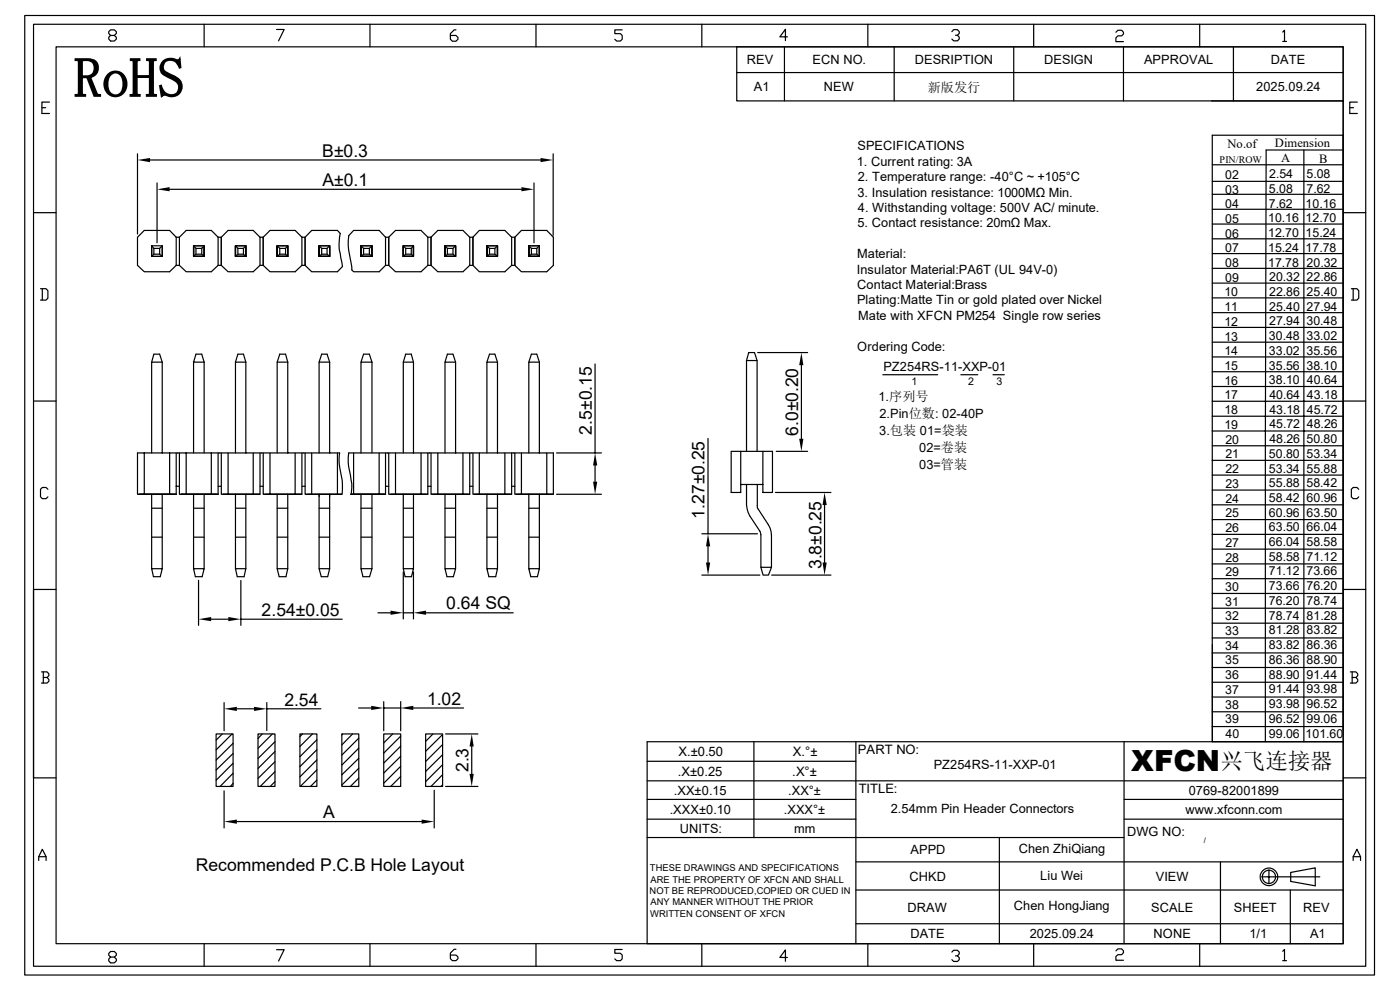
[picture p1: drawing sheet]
<svg xmlns="http://www.w3.org/2000/svg" width="297mm" height="210mm" viewBox="0 0 297 210" stroke-linecap="round" stroke-linejoin="round" font-family="sans-serif">
<g fill="none" stroke="#000" stroke-width=".25">
<path d="M5.2 3.3h286.4v203.5h-286.4zM7.1 5.1h282.6v199.9h-282.6zM11.9 9.9h273v190.3h-273zM23.5 7.5l-.4-.4v-.4l.4-.4h.8l.4 .4v.4l-.4 .4h-.8l-.4 .4v.4l.4 .4h.8l.4-.4v-.4l-.4-.4M43.3 5.1v4.8M58.7 6.2h1.6l-1.2 2.5M78.5 5.1v4.8M96.7 6.3h-.3l-.9 .8v1.2l.5 .4h.7l.5-.4v-.4l-.5-.4h-1.2M113.7 5.1v4.8M132 6.3h-1.6v.8h1.2l.4 .4v.8l-.4 .4h-.8l-.4-.4M148.9 5.1v4.8M156.3 9.9h128.6v11.5h-128.6z"/>
<path d="M156.3 15.4h128.6M166.4 9.9v11.5M167 7.8h-1.6l1.2-1.6v2.4M184.1 5.1v4.8M189.7 9.9v11.5M201.9 6.7l.4-.4h.8l.4 .4v.4l-.4 .4h-.4M203.1 7.5l.4 .4v.4l-.4 .4h-.8l-.4-.4M215.1 9.9v11.5M219.3 5.1v4.8M236.7 6.8l.5-.4h.8l.3 .4v.4l-.3 .4h-.8l-.5 .4v.8h1.6M238.3 9.9v11.5M254.5 5.1v4.8"/>
<path d="M261.7 9.9v11.5M272.1 6.8l.4-.4v2.4M272.1 8.8h.8M8.9 22.8h.8M10.5 21.7h-1.6v2.4h1.6M29.2 32.6v17M31.8 33.9h82.9M33.3 38.8v12.7M113.3 38.8v12.7M117.3 32.6v17.3M257 21.4h27.9v133.5M257.2 28.7h27.7v128.6h-27.7z"/>
<path d="M257.2 38.5h27.7M257.2 35h27.7M276.6 31.8v125.5M284.9 31.8h-16.3l-.2 62.8M286.3 22.8h.8M288 21.7h-1.7v2.4h1.7M7.1 45.1h4.8M32.2 54.4h2.2M32.6 52.7h1.3l.5-.6v2.3h-2.2l.4-.5zM32.6 52.7l-.4-.6v2.3v-2.3h2.2v2.3l-.5-.5v-1.2M32.6 53.9h1.3M36 40.2h74.6"/>
<path d="M37.4 50.3l-1.4-1.4h-5.4l-1.4 1.4v6l1.4 1.3h5.4l1.4-1.3M37.4 50.3h.7v6M37.4 50.3v6M37.4 56.3h.7M38.1 56.3l1.4 1.3h5.3l1.5-1.3M38.1 50.3l1.4-1.4h5.3l1.5 1.4M41.1 52.1h2.2v2.3h-2.2v-2.3v2.3M41.1 54.4v-2.3v2.3h2.2M41.1 52.1h2.2v2.3h-2.2M41.1 52.1l.5 .6M41.1 54.4h2.2M41.6 53.9h1.2"/>
<path d="M42.8 52.7h-1.2v1.2l-.5 .5M43.3 52.1v2.3l-.5-.5v-1.2M43.3 52.1v2.3M43.3 52.1l-.5 .6M46.3 50.3h.6v6M46.3 50.3v6M46.3 56.3h.6M46.9 56.3l1.5 1.3h5.3l1.5-1.3M50 52.1v2.3v-2.3h2.2v2.3h-2.2h2.2M50 52.1v2.3v-2.3h2.2v2.3l-.6-.5v-1.2M50 52.1l.5 .6M50.5 52.7h1.1l.6-.6v2.3h-2.2l.5-.5z"/>
<path d="M50.5 53.9h1.1M55.2 50.3h.6v6M55.2 50.3l-1.5-1.4h-5.3l-1.5 1.4v6M55.2 56.3h.6M55.2 50.3v6M55.8 56.3l1.5 1.3h5.3l1.5-1.3M58.8 52.1v2.3v-2.3h2.2v2.3h-2.2h2.2M58.8 52.1v2.3v-2.3h2.2v2.3l-.4-.5v-1.2M58.8 52.1l.6 .6M59.4 52.7h1.2l.4-.6v2.3h-2.2l.6-.5zM59.4 53.9h1.2M64.1 50.3h.6v6"/>
<path d="M64.1 50.3l-1.5-1.4h-5.3l-1.5 1.4v6M64.1 56.3h.6M64.1 50.3v6M66.1 48.9h5.5l.6 .6-.1 .7a11.8 11.8 0 0 0 .4 5.4l.1 .9-1 1.1h-5.5l-1.4-1.3v-6zM67.7 52.1v2.3v-2.3h2.2v2.3h-2.2h2.2M67.7 52.1v2.3v-2.3h2.2v2.3l-.5-.5v-1.2M67.7 52.1l.5 .6M68.2 52.7h1.2l.5-.6v2.3h-2.2l.5-.5zM68.2 53.9h1.2M76.6 52.1v2.3v-2.3h2.3v2.3h-2.3h2.3M76.6 52.1v2.3v-2.3h2.3v2.3l-.5-.5v-1.2M76.6 52.1l.5 .6"/>
<path d="M77.1 52.7h1.3l.5-.6v2.3h-2.3l.5-.5zM77.1 53.9h1.3M81.8 50.3h.7v6h-.7M81.8 50.3l-1.4-1.4h-5.4a3 3 0 0 0-1.1 3.2l.7 5.2 .4 .3h5.4l1.4-1.3M81.8 50.3v6M85.6 52.1v2.3v-2.3h2.1v2.3h-2.1h2.1M85.6 52.1v2.3v-2.3h2.1v2.3l-.5-.5v-1.2M85.6 52.1l.5 .6M86.1 52.7h1.1l.5-.6v2.3h-2.1l.5-.5zM86.1 53.9h1.1M90.8 50.3h.6v6M90.8 50.3l-1.5-1.4h-5.4l-1.4 1.4v6l1.4 1.3h5.4l1.5-1.3"/>
<path d="M90.8 56.3h.6M90.8 50.3v6M91.4 56.3l1.5 1.3h5.3l1.5-1.3M94.4 52.1v2.3v-2.3h2.2v2.3h-2.2h2.2M94.4 52.1v2.3v-2.3h2.2v2.3l-.5-.5v-1.2M94.4 52.1l.5 .6M94.9 52.7h1.2l.5-.6v2.3h-2.2l.5-.5zM94.9 53.9h1.2M99.7 50.3h.6v6M99.7 50.3l-1.5-1.4h-5.3l-1.5 1.4v6M99.7 56.3h.6M99.7 50.3v6"/>
<path d="M100.3 56.3l1.4 1.3h5.4l1.4-1.3M103.3 52.1v2.3v-2.3h2.2v2.3h-2.2h2.2M103.3 52.1v2.3v-2.3h2.2v2.3l-.5-.5v-1.2M103.3 52.1l.5 .6M103.8 52.7h1.2l.5-.6v2.3h-2.2l.5-.5zM103.8 53.9h1.2M108.5 50.3h.7v6M108.5 50.3l-1.4-1.4h-5.4l-1.4 1.4v6M108.5 56.3h.7M108.5 50.3v6M110.6 48.9h5.4l1.4 1.4v6l-1.4 1.3h-5.4l-1.4-1.3v-6zM112.2 52.1v2.3v-2.3h2.2v2.3h-2.2h2.2"/>
<path d="M112.2 52.1v2.3v-2.3h2.2v2.3l-.5-.5v-1.2M112.2 52.1l.5 .6M112.7 52.7h1.2l.5-.6v2.3h-2.2l.5-.5zM112.7 53.9h1.2M257.2 41.2h27.7M257.2 56.9h27.7M257.2 53.8h27.7M257.2 50.7h27.7M257.2 47.5h27.7M257.2 44.4h27.7M284.9 45.1h4.8M8.6 61.2h1.2l.4 .5v1.5l-.4 .5h-1.2"/>
<path d="M9 61.2v2.5M32.2 76.8l.4-1.7h1.3l.5 1.7M34.4 76.8h-2.2v19.3M34.4 76.8v19.3M41.1 76.8v19.3M41.6 75.1h1.2l.5 1.7h-2.2zM43.3 76.8v19.3M50 76.8l.5-1.7h1.1l.6 1.7M52.2 76.8h-2.2v19.3M52.2 76.8v19.3M58.8 76.8l.6-1.7h1.2l.4 1.7M61 76.8h-2.2v19.3"/>
<path d="M61 76.8v19.3M67.7 76.8l.5-1.7h1.2l.5 1.7M69.9 76.8h-2.2v19.3M69.9 76.8v19.3M76.6 76.8l.5-1.7h1.3l.5 1.7M78.9 76.8h-2.3v19.3M78.9 76.8v19.3M85.6 76.8l.5-1.7h1.1l.5 1.7M87.7 76.8h-2.1v19.3M87.7 76.8v19.3M94.4 76.8l.5-1.7h1.2l.5 1.7M96.6 76.8h-2.2v19.3"/>
<path d="M96.6 76.8v19.3M103.3 76.8l.5-1.7h1.2l.5 1.7M105.5 76.8h-2.2v19.3M105.5 76.8v19.3M112.2 76.8l.5-1.7h1.2l.5 1.7M114.4 76.8h-2.2v19.3M114.4 76.8v19.3M126.2 77.2v18.9M158.4 76.5v19.2M158.8 74.8h1.3l.5 1.7h-2.2zM160.6 76.5v19.2M160.7 74.8h10.6"/>
<path d="M170 77.5v15.6M187.3 79.5h11.6M203.8 79.5h3.6M210.7 79.5h2.4M257.2 78.9h27.7M257.2 75.7h27.7M257.2 72.6h27.7M257.2 69.5h27.7M257.2 66.3h27.7M257.2 63.2h27.7M257.2 60.1h27.7M286.7 61.2h1.2l.3 .5v1.5l-.3 .5h-1.2"/>
<path d="M287.1 61.2v2.5M7.1 85.1h4.8M30.6 96.1v8.7M36 96.1v8.7M37.4 96.1v8.7M38.1 96.1v8.7h8.2h-7.9h7.5M39.5 96.1v8.7M44.8 96.1v8.7M46.3 96.1v8.7M46.9 96.1v8.7h8.3M48.4 96.1v8.7M53.7 96.1v8.7"/>
<path d="M55.2 96.1v8.7h-7.9h7.5M55.8 96.1v8.7h8.3M57.3 96.1v8.7M62.6 96.1v8.7M64.1 96.1v8.7h-7.9h7.5M64.7 96.1v8.7h7.8h-7.4M66.1 96.1v8.7M71.6 96.1v8.7M74 96.1h43.4v8.7h-7.8h7.5M74 96.1v.1a10.7 10.7 0 0 0 .3 4.6 8.7 8.7 0 0 1 .2 4h6.9M75 96.1v8.7M80.4 96.1v8.7"/>
<path d="M81.8 96.1v8.7h-7.3h7.3M82.5 96.1v8.7h8.3M83.9 96.1v8.7M89.3 96.1v8.7M90.8 96.1v8.7h-7.9h7.4M91.4 96.1v8.7h8.3M92.9 96.1v8.7M98.2 96.1v8.7M99.7 96.1v8.7h-7.9h7.4M100.3 96.1v8.7h8.2M101.7 96.1v8.7M107.1 96.1v8.7"/>
<path d="M108.5 96.1v8.7h-7.8h7.5M109.2 96.1v8.7h8.2M110.6 96.1v8.7M116 96.1v8.7M118.1 96.1h9.5M126.2 98.7v3.5M150.2 93v20.2M157.1 95.7v8.8h-2v-8.8h8.8v8.8h-2.1v-8.8M164.7 95.7h6.6M257.2 97.6h27.6M257.2 91.4h27.7M257.2 88.3h27.7"/>
<path d="M257.2 85.1h27.7M257.2 94.6h27.7M257.2 82h27.7M268.4 94.6v62.7M284.9 85.1h4.8M10.2 103.8l-.4-.4h-.8l-.4 .4v1.6l.4 .4h.8l.4-.4M32.2 104.8v15.8M32.2 107.8h2.2M32.2 113.9h2.2M34.4 104.8v15.8M37 104.8h-7.5h7.9h-8.2v-8.7h42.9l-.1 .5a15 15 0 0 0 .6 5.3l-.1 2.9M37.4 103.2h.7"/>
<path d="M41.1 104.8v15.8M41.1 107.8h2.2M41.1 113.9h2.2M43.3 104.8v15.8M46.3 103.2h.6M50 104.8v15.8M50 107.8h2.2M50 113.9h2.2M52.2 104.8v15.8M55.2 103.2h.6M58.8 104.8v15.8M58.8 107.8h2.2"/>
<path d="M58.8 113.9h2.2M61 104.8v15.8M64.1 103.2h.6M67.7 104.8v15.8M67.7 107.8h2.2M67.7 113.9h2.2M69.9 104.8v15.8M76.6 104.8v15.8M76.6 107.8h2.3M76.6 113.9h2.3M78.9 104.8v15.8M81.8 103.2h.7"/>
<path d="M85.6 104.8v15.8M85.6 107.8h2.1M85.6 113.9h2.1M87.7 104.8v15.8M90.8 103.2h.6M94.4 104.8v15.8M94.4 107.8h2.2M94.4 113.9h2.2M96.6 104.8v15.8M99.7 103.2h.6M103.3 104.8v15.8M103.3 107.8h2.2"/>
<path d="M103.3 113.9h2.2M105.5 104.8v15.8M108.5 103.2h.7M112.2 104.8v15.8M112.2 107.8h2.2M112.2 113.9h2.2M114.4 104.8v15.8M118.1 104.8h9.5M148.9 113.2h11.8M150.2 115.9v3.4M157.1 102.8h4.7M158.4 102.8v4.3l.3 1.6 2.5 4 .2 .7v6.9h2.3l-.1-7.5-.6-1.5-2.3-3.6v-4.9"/>
<path d="M164.5 104.5h11.8M174.9 107.1v12.2M257.2 107.1h27.7M257.2 104h27.7M257.2 100.8h27.6M257.2 119.6h27.7M257.2 116.5h27.7M257.2 113.4h27.7M257.2 110.2h27.7M288.2 103.8l-.3-.4h-.8l-.4 .4v1.6l.4 .4h.8l.3-.4M11.9 125h-4.8v40h4.8M32.2 120.6h2.2l-.4 1.7h-1.4z"/>
<path d="M41.1 120.6h2.2l-.4 1.7h-1.5zM42.1 123.1v9.6M44.8 131.3h3.6M50 120.6h2.2l-.4 1.7h-1.5zM51.1 123.1v9.6M51.1 131.3h21.5M58.8 120.6h2.2l-.3 1.7h-1.5zM67.7 120.6h2.2l-.4 1.7h-1.3zM76.6 120.6h2.3l-.5 1.7h-1.4zM80.2 130h2.6M85.6 120.6h2.1l-.4 1.7h-1.4zM85.6 121.3v10"/>
<path d="M85.6 130h2.1M87.7 121.3v10M90.4 130h18.5M94.4 120.6h2.2l-.4 1.7h-1.4zM103.3 120.6h2.2l-.3 1.7h-1.5zM112.2 120.6h2.2l-.4 1.7h-1.4zM148.9 122h12.3M161.4 120.3l.5 1.7h1.1l.7-1.7M163.7 122h12.6M257.2 138.5h27.7M257.2 135.3h27.7M257.2 132.2h27.7"/>
<path d="M257.2 129h27.7M257.2 125.9h27.7M257.2 122.8h27.7M284.9 125h4.8M8.8 142.5h1.2l.4 .4v.4l-.4 .4M9.2 143.7h.8l.4 .4v.4l-.4 .4h-1.2M9.2 142.5v2.4M45.8 155.7h3.6v11.1h-3.6zM47.2 155.7l-1.4 1.3M47.5 149v6M49.2 155.7l-3.4 3.4M49.4 157.7l-3.6 3.5"/>
<path d="M49.4 159.8l-3.6 3.5M50.2 150.4h3.7M54.7 155.7h3.6v11.1h-3.6zM55.6 155.7l-.9 1M56.6 149v6M56.6 150.4h11.5M57.8 155.7l-3.1 3M58.3 157.3l-3.6 3.6M58.3 159.4l-3.6 3.6M63.6 155.7h3.6v11.1h-3.6zM64.2 155.7l-.6 .5M66.3 155.7l-2.7 2.7"/>
<path d="M67.2 156.9l-3.6 3.6M67.2 159l-3.6 3.6M72.5 155.7h3.6v11.1h-3.6zM72.6 155.7l-.1 .2M74.8 155.7l-2.3 2.3M76.1 150.2h2.6M76.1 156.6l-3.6 3.6M76.1 158.7l-3.6 3.6M81.4 155.7h3.6v11.1h-3.6zM81.4 148.8v6.2M81.4 150.2h3.6M83.3 155.7l-1.9 1.9"/>
<path d="M85 156.2l-3.6 3.6M85 158.3l-3.6 3.6M85 148.8v6.2M87.7 150.2h10.6M90.3 155.7h3.6v11.1h-3.6zM91.9 155.7l-1.6 1.6M93.9 155.8l-3.6 3.6M93.9 157.9l-3.6 3.6M94.5 155.7h6.9M100.1 158.4v5.8M137.3 157.3h147.6v42.9h-147.6zM159.9 157.3v20.4"/>
<path d="M181.6 157.3v42.9M238.5 157.3v42.9M257.2 154.1h27.7M257.2 151h27.7M257.2 147.9h27.7M257.2 144.7h27.7M257.2 141.6h27.7M286.5 142.5h1.2l.3 .4v.4l-.3 .4M286.9 143.7h.8l.3 .4v.4l-.3 .4h-1.2M286.9 142.5v2.4M47.5 167.8v7.8M49.4 161.9l-3.6 3.6"/>
<path d="M49.4 164l-2.7 2.8M49.4 166.2l-.5 .6M50.2 174.3h39.3M58.3 161.6l-3.6 3.5M58.3 163.7l-3.1 3.1M58.3 165.8l-1 1M67.2 161.2l-3.6 3.6M67.2 163.3l-3.5 3.5M67.2 165.5l-1.3 1.3M76.1 160.9l-3.6 3.5M76.1 163l-3.6 3.5M76.1 165l-1.8 1.8"/>
<path d="M85 160.4l-3.6 3.6M85 162.5l-3.6 3.6M85 164.7l-2.1 2.1M92.1 167.6v8M93.9 160.1l-3.6 3.5M93.9 162.2l-3.6 3.6M93.9 164.3l-2.5 2.5M93.9 166.5l-.3 .3M94.5 166.8h6.9M137.3 161.5h44.3M137.3 165.6h147.6M137.3 169.6h44.3"/>
<path d="M137.3 173.8h44.3M137.3 177.7h101.2M212 177.7v22.5M238.5 169.6h46.4M238.5 173.8h46.4M284.9 165h4.8M8.2 182.5v-.8l.8-1.5 .8 1.5v.8M8.2 181.7h1.6M181.6 182.8h103.3M181.6 188.8h103.3M181.6 195.9h103.3M258.9 182.8v17.4"/>
<path d="M267.6 186h1.3M269 186h.3M269.2 184.5v1.2M269.2 185.9v.3M269.2 186.3v1.2M269.5 186h10.5M273.7 188.8v11.4M273.8 185.1l5.2-1v3.8l-5.2-.9zM287.1 182.5v-.8l.8-1.5 .7 1.5v.8M287.1 181.7h1.5M23.5 203l-.4-.4v-.3l.4-.5h.8l.4 .5v.3l-.4 .4h-.8l-.4 .4v.4l.4 .4h.8l.4-.4v-.4l-.4-.4M43.3 200.2v4.8"/>
<path d="M58.7 201.4h1.6l-1.2 2.5M78.5 200.2v4.8M96.7 201.4h-.3l-.9 .8v1.2l.5 .4h.7l.5-.4v-.4l-.5-.4h-1.2M113.7 200.2v4.8M132 201.4h-1.6v.8h1.2l.4 .4v.8l-.4 .4h-.8l-.4-.4M148.9 200.2v4.8M167 203.1h-1.6l1.2-1.6v2.4M184.1 200.2v4.8M201.9 202l.4-.4h.8l.4 .4v.3l-.4 .5h-.4M203.1 202.8l.4 .3v.5l-.4 .3h-.8l-.4-.3M219.3 200.2v4.8M236.7 201.7l.5-.4h.8l.3 .4v.4l-.3 .4h-.8l-.5 .4v.8h1.6"/>
<path d="M254.5 200.2v4.8M272.1 201.8l.4-.4v2.4M272.1 203.8h.8"/>
<circle cx="269.2" cy="186" r="1.4"/>
<circle cx="269.2" cy="186" r="1.86"/>
</g>
<path d="M257.2 136.7v20.6" fill="none" stroke="#000" stroke-width=".21"/>
<g fill="#000">
<path d="M29.2 33.9l2.6-.4v.9zM33.3 40.2l2.7-.5v.9zM110.6 39.7l2.7 .5-2.7 .4zM114.7 33.5l2.6 .4-2.6 .5zM170 74.8l.4 2.7h-.9zM126.2 96.1l.5 2.6h-.9zM169.5 93.1h.9l-.4 2.6zM125.8 102.2h.9l-.5 2.6zM149.8 119.3h.9l-.5 2.7zM150.2 113.2l.5 2.7h-.9zM174.5 119.3h.9l-.5 2.7zM174.9 104.5l.5 2.6h-.9z"/>
<path d="M42.1 131.3l2.7-.4v.9zM48.4 130.9l2.7 .4-2.7 .5zM82.8 129.5l2.8 .5-2.8 .4zM87.7 130l2.7-.5v.9zM47.5 150.4l2.7-.5v.9zM53.9 149.9l2.7 .5-2.7 .4zM78.7 149.7l2.7 .5-2.7 .4zM85 150.2l2.7-.5v.9zM100.1 155.7l.4 2.7h-.9zM47.5 174.3l2.7-.5v.9zM89.5 173.8l2.6 .5-2.6 .4zM99.6 164.2h.9l-.4 2.6z"/>
</g>
<text font-size="11.8" x="15.6" y="20.6">RoHS</text>
<text font-size="6.2" x="240" y="163.6">XFCN</text>
<text font-size="4.8" x="258.9" y="163.1">兴飞连接器</text>
<g font-size="3.7">
<text x="68.4" y="33.2">B±0.3</text>
<text x="68.4" y="39.4">A±0.1</text>
<text x="125.5" y="92.2" transform="rotate(-90 125.5 92.2)">2.5±0.15</text>
<text x="169.3" y="92.5" transform="rotate(-90 169.3 92.5)">6.0±0.20</text>
<text x="149.5" y="110.1" transform="rotate(-90 149.5 110.1)">1.27±0.25</text>
<text x="174.2" y="120.8" transform="rotate(-90 174.2 120.8)">3.8±0.25</text>
<text x="55.5" y="130.6">2.54±0.05</text>
<text x="94.7" y="129.1">0.64 SQ</text>
<text x="60.3" y="149.7">2.54</text>
<text x="90.6" y="149.5">1.02</text>
<text x="99.4" y="163.8" transform="rotate(-90 99.4 163.8)">2.3</text>
<text x="68.6" y="173.6">A</text>
<text x="41.5" y="184.8">Recommended P.C.B Hole Layout</text>
</g>
<g font-size="2.8">
<text x="196.8" y="19.4">新版发行</text>
<text x="143.9" y="160.4">X.±0.50</text>
<text x="168.2" y="160.4">X.°±</text>
<text x="182" y="160">PART NO:</text>
<text x="143.8" y="164.5">.X±0.25</text>
<text x="168.1" y="164.5">.X°±</text>
<text x="182.2" y="168.3">TITLE:</text>
</g>
<g font-size="2.7">
<text x="158.5" y="13.6">REV</text>
<text x="172.4" y="13.6">ECN NO.</text>
<text x="194.1" y="13.6">DESRIPTION</text>
<text x="221.5" y="13.6">DESIGN</text>
<text x="242.7" y="13.6">APPROVAL</text>
<text x="269.6" y="13.6">DATE</text>
<text x="159.9" y="19.4">A1</text>
<text x="174.8" y="19.4">NEW</text>
<text x="266.5" y="19.4">2025.09.24</text>
<text x="181.7" y="35.1">1. Current rating: 3A</text>
<text x="181.9" y="31.8">SPECIFICATIONS</text>
<text x="260.4" y="31.5">No.of</text>
<text x="270.5" y="31.1">Dimension</text>
<text x="271.8" y="34.4">A</text>
<text x="279.9" y="34.5">B</text>
<text x="181.9" y="41.7">3. Insulation resistance: 1000MΩ Min.</text>
<text x="181.9" y="38.4">2. Temperature range: -40°C ~ +105°C</text>
<text x="182" y="44.9">4. Withstanding voltage: 500V AC/ minute.</text>
<text x="181.9" y="48.2">5. Contact resistance: 20mΩ Max.</text>
<text x="181.8" y="58">Insulator Material:PA6T (UL 94V-0)</text>
<text x="181.8" y="54.8">Material:</text>
<text x="181.8" y="64.6">Plating:Matte Tin or gold plated over Nickel</text>
<text x="181.9" y="61.3">Contact Material:Brass</text>
<text x="182" y="67.8">Mate with XFCN PM254 Single row series</text>
<text x="181.9" y="74.4">Ordering Code:</text>
<text x="187.4" y="78.6">PZ254RS-11-XXP-01</text>
<text x="186.4" y="85.2">1.序列号</text>
<text x="186.6" y="88.8">2.Pin位数: 02-40P</text>
<text x="186.5" y="92.3">3.包装 01=袋装</text>
<text x="195" y="95.9">02=卷装</text>
<text x="195" y="99.5">03=管装</text>
<text x="198.1" y="163.1">PZ254RS-11-XXP-01</text>
<text x="142.1" y="172.6">.XXX±0.10</text>
<text x="143" y="168.6">.XX±0.15</text>
<text x="166.3" y="172.6">.XXX°±</text>
<text x="167.2" y="168.6">.XX°±</text>
<text x="189" y="172.5">2.54mm Pin Header Connectors</text>
<text x="251.5" y="172.6">www.xfconn.com</text>
<text x="252.2" y="168.6">0769-82001899</text>
<text x="144.2" y="176.7">UNITS:</text>
<text x="168.5" y="176.7">mm</text>
<text x="239.1" y="177.3">DWG NO:</text>
<text x="193.2" y="181.2">APPD</text>
<text x="216.1" y="181">Chen ZhiQiang</text>
<text x="193" y="186.8">CHKD</text>
<text x="220.7" y="186.8">Liu Wei</text>
<text x="245.2" y="186.8">VIEW</text>
<text x="192.5" y="193.4">DRAW</text>
<text x="215.1" y="193.1">Chen HongJiang</text>
<text x="244.2" y="193.4">SCALE</text>
<text x="261.7" y="193.4">SHEET</text>
<text x="276.4" y="193.4">REV</text>
<text x="193.1" y="199">DATE</text>
<text x="218.4" y="199">2025.09.24</text>
<text x="244.7" y="199">NONE</text>
<text x="265" y="199">1/1</text>
<text x="277.9" y="199">A1</text>
</g>
<g font-size="2.6">
<text x="259.9" y="37.9">02</text>
<text x="259.9" y="41">03</text>
<text x="269.2" y="40.9">5.08</text>
<text x="269.2" y="37.8">2.54</text>
<text x="277.2" y="37.8">5.08</text>
<text x="277.2" y="40.9">7.62</text>
<text x="259.9" y="44.2">04</text>
<text x="259.9" y="47.3">05</text>
<text x="269" y="47.1">10.16</text>
<text x="269.2" y="44.1">7.62</text>
<text x="277" y="44.1">10.16</text>
<text x="277" y="47.1">12.70</text>
<text x="259.9" y="50.4">06</text>
<text x="259.9" y="53.5">07</text>
<text x="269" y="50.3">12.70</text>
<text x="269" y="53.4">15.24</text>
<text x="277" y="50.3">15.24</text>
<text x="277" y="53.4">17.78</text>
<text x="259.9" y="56.7">08</text>
<text x="259.9" y="59.8">09</text>
<text x="269" y="56.5">17.78</text>
<text x="269.2" y="59.6">20.32</text>
<text x="277.2" y="56.5">20.32</text>
<text x="277.2" y="59.6">22.86</text>
<text x="259.8" y="62.9">10</text>
<text x="269.2" y="62.8">22.86</text>
<text x="269.2" y="65.9">25.40</text>
<text x="277.2" y="62.8">25.40</text>
<text x="277.2" y="65.9">27.94</text>
<text x="259.8" y="66">11</text>
<text x="259.8" y="69.2">12</text>
<text x="269.2" y="69">27.94</text>
<text x="277.2" y="69">30.48</text>
<text x="259.8" y="72.2">13</text>
<text x="259.8" y="75.4">14</text>
<text x="269.2" y="72.1">30.48</text>
<text x="269.2" y="75.3">33.02</text>
<text x="277.2" y="72.1">33.02</text>
<text x="277.2" y="75.3">35.56</text>
<text x="259.8" y="78.5">15</text>
<text x="259.8" y="81.6">16</text>
<text x="269.2" y="78.4">35.56</text>
<text x="269.2" y="81.5">38.10</text>
<text x="277.2" y="78.4">38.10</text>
<text x="277.2" y="81.5">40.64</text>
<text x="259.8" y="84.7">17</text>
<text x="259.8" y="87.9">18</text>
<text x="269.3" y="84.6">40.64</text>
<text x="269.3" y="87.7">43.18</text>
<text x="277.2" y="84.6">43.18</text>
<text x="277.2" y="87.7">45.72</text>
<text x="259.8" y="91">19</text>
<text x="260" y="94.1">20</text>
<text x="269.3" y="90.9">45.72</text>
<text x="269.3" y="94">48.26</text>
<text x="277.2" y="94">50.80</text>
<text x="277.2" y="90.9">48.26</text>
<text x="260" y="97.2">21</text>
<text x="260" y="100.4">22</text>
<text x="269.2" y="97.1">50.80</text>
<text x="269.2" y="100.2">53.34</text>
<text x="277.2" y="97.1">53.34</text>
<text x="277.2" y="100.2">55.88</text>
<text x="260" y="103.5">23</text>
<text x="260" y="106.6">24</text>
<text x="269.2" y="103.4">55.88</text>
<text x="269.2" y="106.5">58.42</text>
<text x="277.2" y="103.4">58.42</text>
<text x="277.2" y="106.5">60.96</text>
<text x="260" y="109.7">25</text>
<text x="260" y="112.8">26</text>
<text x="269.2" y="109.6">60.96</text>
<text x="269.2" y="112.7">63.50</text>
<text x="277.2" y="109.6">63.50</text>
<text x="277.2" y="112.7">66.04</text>
<text x="260" y="116">27</text>
<text x="260" y="119.1">28</text>
<text x="269.2" y="115.9">66.04</text>
<text x="269.2" y="119">58.58</text>
<text x="277.2" y="115.9">58.58</text>
<text x="277.2" y="119">71.12</text>
<text x="259.9" y="125.3">30</text>
<text x="260" y="122.2">29</text>
<text x="269.2" y="122.1">71.12</text>
<text x="269.2" y="125.2">73.66</text>
<text x="277.2" y="122.1">73.66</text>
<text x="277.2" y="125.2">76.20</text>
<text x="259.9" y="128.5">31</text>
<text x="259.9" y="131.6">32</text>
<text x="269.2" y="128.3">76.20</text>
<text x="269.2" y="131.5">78.74</text>
<text x="277.2" y="128.3">78.74</text>
<text x="277.2" y="131.5">81.28</text>
<text x="259.9" y="134.7">33</text>
<text x="259.9" y="137.8">34</text>
<text x="269.2" y="134.6">81.28</text>
<text x="269.2" y="137.7">83.82</text>
<text x="277.2" y="134.6">83.82</text>
<text x="277.2" y="137.7">86.36</text>
<text x="259.9" y="141">35</text>
<text x="269.2" y="140.8">86.36</text>
<text x="269.2" y="144">88.90</text>
<text x="277.2" y="144">91.44</text>
<text x="277.2" y="140.8">88.90</text>
<text x="259.9" y="144.1">36</text>
<text x="259.9" y="147.2">37</text>
<text x="269.2" y="147.1">91.44</text>
<text x="277.2" y="147.1">93.98</text>
<text x="259.9" y="150.3">38</text>
<text x="259.9" y="153.4">39</text>
<text x="269.2" y="150.2">93.98</text>
<text x="269.2" y="153.3">96.52</text>
<text x="277.2" y="150.2">96.52</text>
<text x="277.2" y="153.3">99.06</text>
<text x="260" y="156.6">40</text>
<text x="269.2" y="156.4">99.06</text>
<text x="277" y="156.4">101.60</text>
</g>
<g font-size="2.2">
<text x="193.3" y="81.7">1</text>
<text x="205.4" y="81.7">2</text>
<text x="211.4" y="81.7">3</text>
</g>
<text font-size="2.1" x="258.7" y="34.6">PIN/ROW</text>
<g font-size="2">
<text x="137.9" y="184.8">THESE DRAWINGS AND SPECIFICATIONS</text>
<text x="137.8" y="189.6">NOT BE REPRODUCED,COPIED OR CUED IN</text>
<text x="138" y="187.2">ARE THE PROPERTY OF XFCN AND SHALL</text>
<text x="137.9" y="194.5">WRITTEN CONSENT OF XFCN</text>
<text x="138" y="192.1">ANY MANNER WITHOUT THE PRIOR</text>
</g>
<text font-size="1.6" x="255.4" y="178.7">/</text>
</svg>
